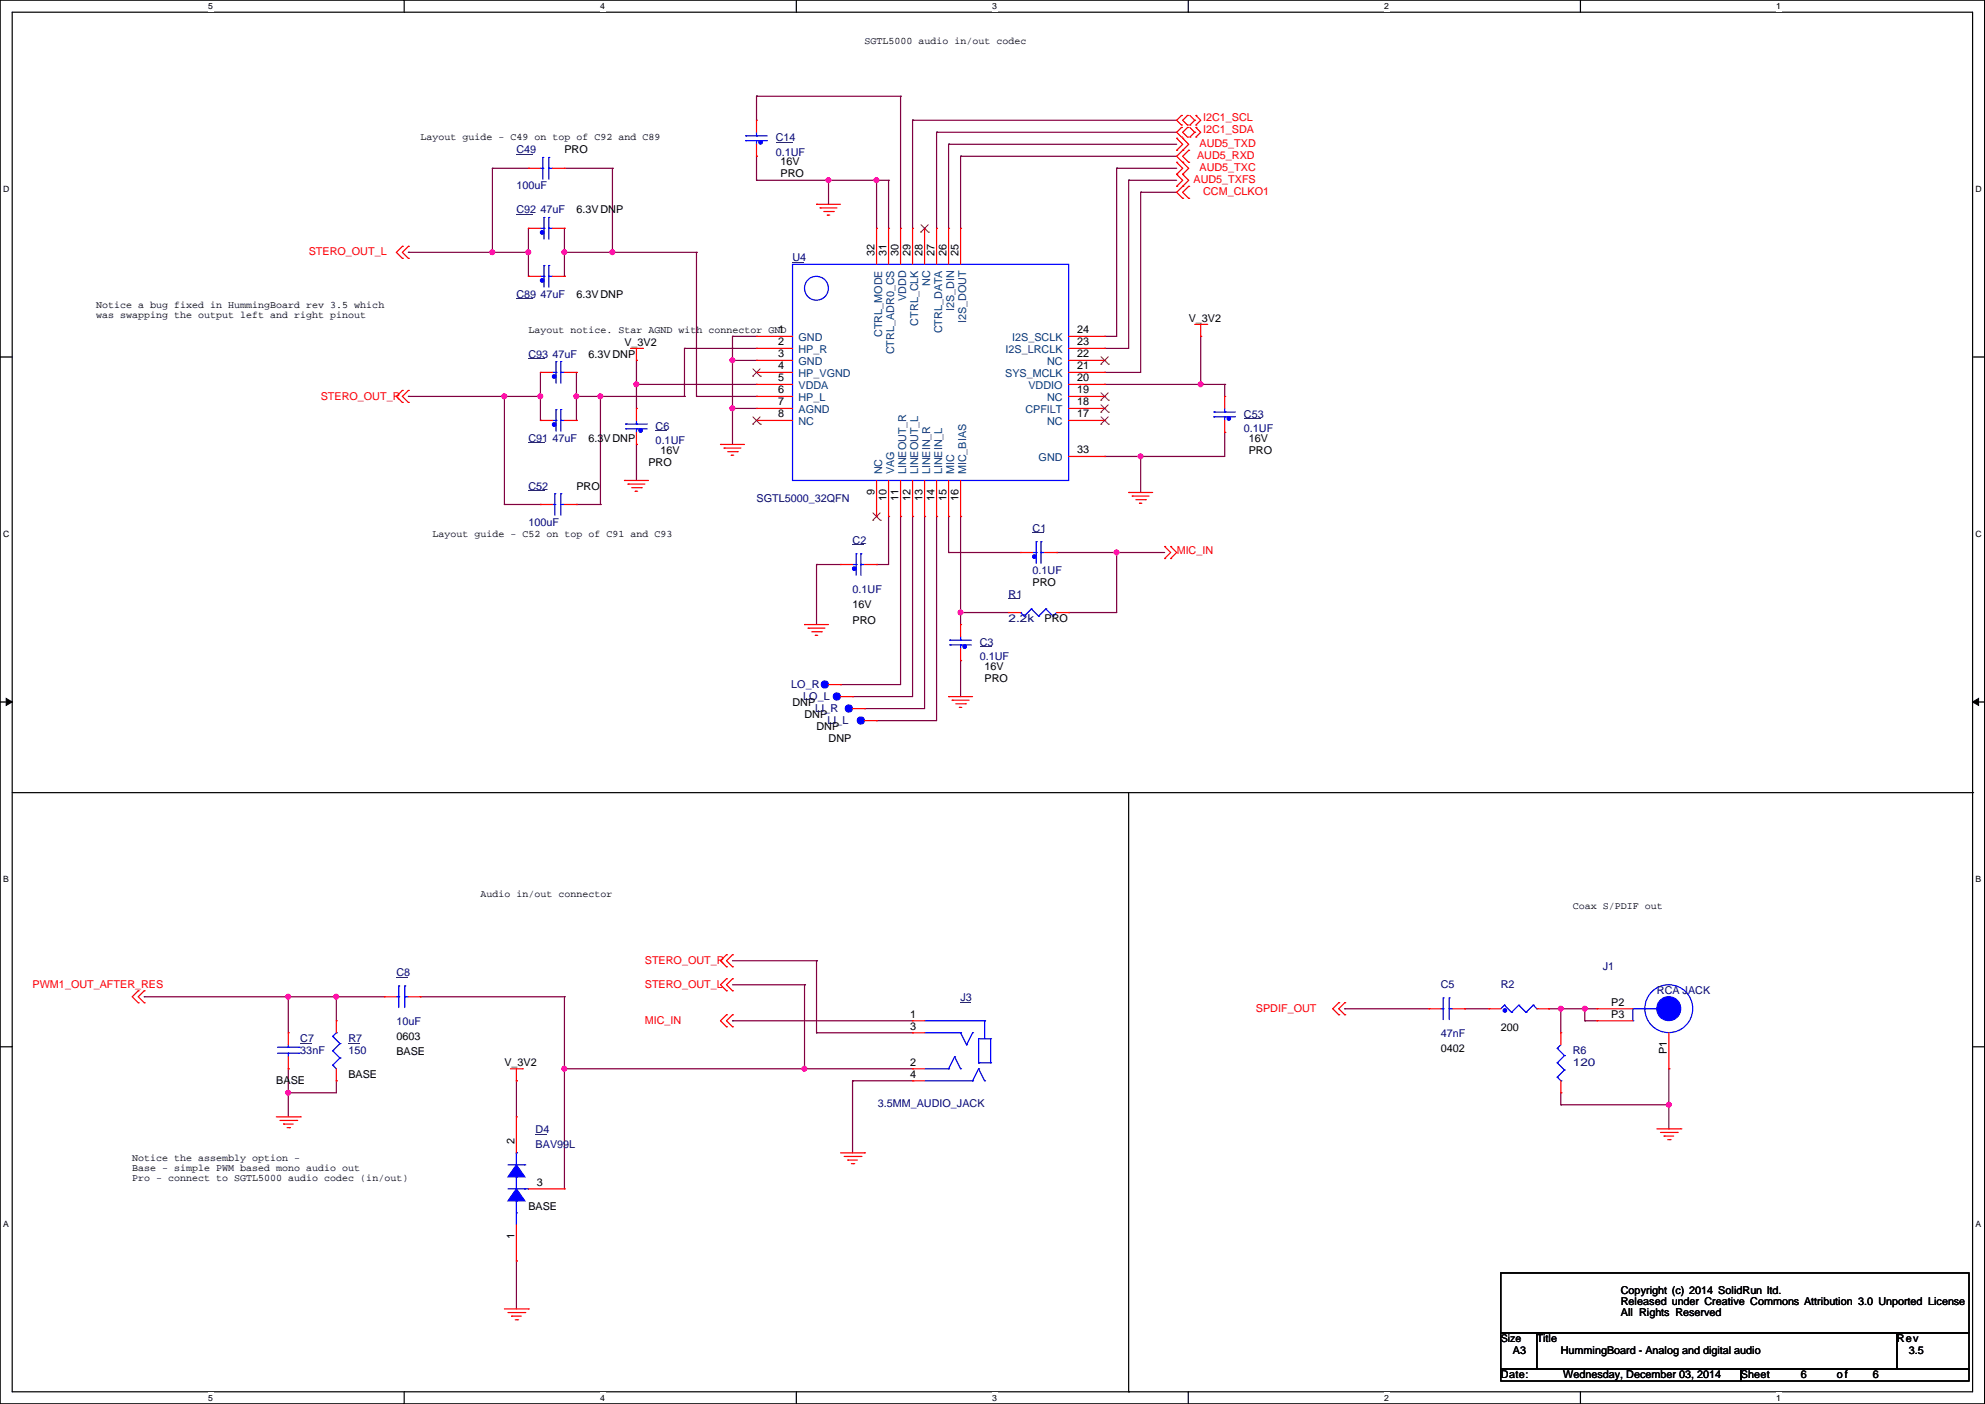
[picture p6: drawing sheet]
<svg xmlns="http://www.w3.org/2000/svg" width="420mm" height="297mm" viewBox="0 0 420 297" stroke-linecap="round" stroke-linejoin="round" font-family="sans-serif">
<path d="M0 0h419.9v297h-419.9zM2.6 2.6h414.8v291.8h-414.8z" fill="none" stroke="#000" stroke-width=".25"/>
<g fill="#fff">
<path d="M44 .3h1.1v2.1h-1.1z"/>
<path d="M44 294.7h1.1v2.1h-1.1z"/>
</g>
<path d="M85.5 0v2.6M85.5 294.4v2.6" fill="none" stroke="#000" stroke-width=".25"/>
<g fill="#fff">
<path d="M127 .3h1v2.1h-1z"/>
<path d="M127 294.7h1v2.1h-1z"/>
</g>
<path d="M168.5 0v2.6M168.5 294.4v2.6" fill="none" stroke="#000" stroke-width=".25"/>
<g fill="#fff">
<path d="M209.9 .3h1.1v2.1h-1.1z"/>
<path d="M209.9 294.7h1.1v2.1h-1.1z"/>
</g>
<path d="M251.4 0v2.6M251.4 294.4v2.6" fill="none" stroke="#000" stroke-width=".25"/>
<g fill="#fff">
<path d="M292.9 .3h1v2.1h-1z"/>
<path d="M292.9 294.7h1v2.1h-1z"/>
</g>
<path d="M334.4 0v2.6M334.4 294.4v2.6" fill="none" stroke="#000" stroke-width=".25"/>
<g fill="#fff">
<path d="M375.8 .3h1.1v2.1h-1.1z"/>
<path d="M375.8 294.7h1.1v2.1h-1.1z"/>
<path d="M.7 39h1.4v2.1h-1.4z"/>
<path d="M418 39h1.4v2.1h-1.4z"/>
<path d="M.7 112h1.4v2.1h-1.4z"/>
<path d="M418 112h1.4v2.1h-1.4z"/>
</g>
<path d="M0 75.5h2.6M417.4 75.5h2.5" fill="none" stroke="#000" stroke-width=".25"/>
<g fill="#fff">
<path d="M.7 185h1v2.1h-1z"/>
<path d="M418 185h1.1v2.1h-1.1z"/>
</g>
<path d="M0 148.5h2.6M417.4 148.5h2.5" fill="none" stroke="#000" stroke-width=".25"/>
<path d="M1.3 147.7l1.3 .8-1.3 .7zM417.4 148.5l1.2-.8v1.5z" fill="#000" stroke="#000" stroke-width=".21"/>
<g fill="#fff">
<path d="M.7 257.9h1v2.1h-1z"/>
<path d="M418 257.9h1.1v2.1h-1.1z"/>
</g>
<path d="M2.6 167.7h414.8M238.8 167.7v126.7M417.4 167.7h.1M0 221.4h2.6M417.4 221.4h2.5M317.5 269.3h99.1v12.7h-99.1zM238.8 294.4h.1M317.5 282h7.7v7.6h-7.7zM317.5 289.6h50.8v2.5h-50.8zM325.2 282h76.2v7.6h-76.2zM368.3 289.6h48.3v2.5h-48.3zM401.4 282h15.2v7.6h-15.2z" fill="none" stroke="#000" stroke-width=".25"/>
<g fill="none" stroke="#800040" stroke-width=".25">
<path d="M104.2 35.6h.1M104.2 35.6h7.6M104.2 35.6v17.8M119.4 35.6h10.2M129.6 35.6h.1M129.6 35.6v17.8M160.1 20.4h.1M160.1 33.1h.1M160.1 38.1h.1M160.1 38.1h27.9M160.1 20.4h30.4M160.1 20.4v5"/>
<path d="M160.1 33.1v5M175.3 38.1h.1M175.3 38.1v5.1M185.5 38.1h.1M185.5 38.1v10.2M188 38.1h.1M188 38.1v10.2M190.5 20.4h.1M190.5 20.4v27.9M193.1 25.4h.1M193.1 25.4v22.9M193.1 25.4h55.9"/>
<path d="M198.2 28h.1M198.2 28v20.3M198.2 28h50.8M200.7 30.5h.1M200.7 30.5v17.8M200.7 30.5h48.3M203.2 33.1h.1M203.2 33.1v15.2M203.2 33.1h45.8M236.3 35.6h.1M236.3 35.6v35.6h-2.6M236.3 35.6h12.7"/>
<path d="M238.8 38.1h.1M238.8 38.1h10.2M238.8 38.1v35.6h-5.1M86.4 53.4h.1M86.4 53.4h25.4M104.2 53.4h.1M111.8 53.4h.1M111.8 58.5h.1M111.8 48.3v10.2M119.4 53.4h.1M119.4 58.5h.1M119.4 53.4h28"/>
<path d="M119.4 48.3v10.2M129.6 53.4h.1M147.4 53.4h.1M147.4 53.4v30.5M241.3 40.7h.1M241.3 40.7v38.1h-7.6M241.3 40.7h7.7M114.3 78.8v10.1M122 78.8v10.1M134.7 76.2h.1M134.7 76.2v10.2M144.8 73.7h.1"/>
<path d="M144.8 73.7h15.3M144.8 73.7v10.2M155 71.2h.1M155 76.2h.1M155 71.2v22.8M155 71.2h5.1M155 76.2h5.1M160.1 73.7h.1M233.7 71.2h.1M233.7 73.7h.1M233.7 78.8h.1M254 71.2h.1"/>
<path d="M254 71.2v10.1M86.4 83.9h.1M86.4 83.9h27.9M106.7 83.9v22.8M114.3 83.9h.1M114.3 88.9h.1M122 83.9h.1M122 88.9h.1M122 83.9h22.8M127 83.9h.1M127 83.9v22.8M134.7 81.3h.1"/>
<path d="M134.7 94h.1M134.7 81.3h25.4M134.7 94v7.6M144.8 83.9h.1M147.4 83.9h.1M147.4 83.9h12.7M155 86.4h.1M155 86.4h5.1M160.1 83.9h.1M233.7 96.6h.1M233.7 81.3h.1M233.7 81.3h25.4"/>
<path d="M241.3 96.6h.1M241.3 96.6v7.6M254 81.3h.1M259.1 81.3h.1M259.1 91.5h.1M259.1 91.5v5.1h-25.4M259.1 81.3v2.6M106.7 106.7h.1M106.7 106.7h7.6M114.3 106.7h.1M122 106.7h.1M122 106.7h5"/>
<path d="M127 106.7h.1M172.8 119.4h.1M172.8 119.4h5M172.8 119.4v12.7M185.5 119.4h.1M188 109.3h.1M188 109.3v10.1h-2.5M190.5 109.3h.1M190.5 109.3v35.5h-12.7M193.1 109.3h.1M193.1 109.3v38.1h-12.7M195.6 109.3h.1"/>
<path d="M195.6 109.3v40.6h-12.7M198.2 109.3h.1M198.2 109.3v43.1h-12.7M200.7 109.3h.1M200.7 116.9h.1M200.7 109.3v7.6M200.7 116.9h15.2M203.2 109.3h.1M203.2 109.3v22.8M223.6 116.9h.1M223.6 116.9h22.8M236.3 116.9h.1"/>
<path d="M236.3 116.9v12.7h-10.2M203.2 139.7h.1M203.2 129.6h.1M203.2 139.7v7.7M203.2 129.6h10.2M226.1 129.6h.1M177.8 144.8h.1M180.4 147.4h.1M182.9 149.9h.1M185.5 152.4h.1M30.5 210.9h.1M30.5 210.9h50.8"/>
<path d="M61 210.9h.1M61 210.9v7.6M71.2 210.9h.1M71.2 210.9v5M88.9 210.9h.1M88.9 210.9h30.5M119.4 210.9h.1M119.4 210.9v40.6M155 215.9h.1M155 215.9h38.1M155 208.3h15.2M155 203.2h17.8"/>
<path d="M170.2 208.3h.1M170.2 208.3v17.8M172.8 203.2h.1M172.8 218.5h.1M172.8 203.2v15.3M172.8 218.5h20.3M284.5 213.4h.1M284.5 213.4h17.8M309.9 213.4h.1M309.9 213.4h5.1M327.7 213.4h.1M327.7 213.4h10.2"/>
<path d="M330.2 213.4h.1M330.2 213.4v5.1M335.3 215.9h.1M335.3 213.4h.1M335.3 215.9h2.6M335.3 213.4v2.5M61 226.1h.1M61 231.2h.1M61 226.1v10.2M71.2 228.6h.1M71.2 228.6v2.6h-10.2M109.3 228.6h.1"/>
<path d="M109.3 228.6v7.7M119.4 226.1h.1M119.4 226.1h73.7M170.2 226.1h.1M180.4 228.6h.1M180.4 228.6v15.3M180.4 228.6h12.7M330.2 231.2h.1M330.2 233.7h.1M330.2 231.2v2.5M330.2 233.7h22.9M353.1 238.8h.1"/>
<path d="M353.1 226.1h.1M353.1 226.1v12.7M109.3 266.7h.1M109.3 266.7v10.2"/>
</g>
<g fill="#f0f" stroke="#f0f" stroke-width=".25">
<circle cx="241.3" cy="96.5" r=".49"/>
<circle cx="254" cy="81.3" r=".49"/>
<circle cx="175.3" cy="38.1" r=".49"/>
<circle cx="185.4" cy="38.1" r=".49"/>
<circle cx="155" cy="86.4" r=".49"/>
<circle cx="155" cy="76.2" r=".49"/>
<circle cx="134.6" cy="81.3" r=".49"/>
<circle cx="236.2" cy="116.9" r=".49"/>
<circle cx="203.2" cy="129.6" r=".49"/>
<circle cx="61" cy="210.8" r=".49"/>
<circle cx="61" cy="231.2" r=".49"/>
<circle cx="71.1" cy="210.8" r=".49"/>
<circle cx="119.4" cy="226.1" r=".49"/>
<circle cx="170.2" cy="226.1" r=".49"/>
<circle cx="119.4" cy="53.4" r=".49"/>
<circle cx="121.9" cy="83.8" r=".49"/>
<circle cx="353.1" cy="233.7" r=".49"/>
<circle cx="335.3" cy="213.4" r=".49"/>
<circle cx="330.2" cy="213.4" r=".49"/>
<circle cx="104.2" cy="53.4" r=".49"/>
<circle cx="111.8" cy="53.4" r=".49"/>
<circle cx="129.6" cy="53.4" r=".49"/>
<circle cx="106.7" cy="83.8" r=".49"/>
<circle cx="114.3" cy="83.8" r=".49"/>
<circle cx="127" cy="83.8" r=".49"/>
</g>
<g fill="none" stroke="#f00" stroke-width=".25">
<path d="M111.8 35.6h.1M111.8 35.6h2.5M116.9 35.6h2.5M119.4 35.6h.1M160.1 33.1h.1M160.1 25.4h.1M160.1 25.4v2.6M160.1 30.5v2.6M249 29.3h.1M249 31.8h.1M249 36.9h.1M249 39.4h.1"/>
<path d="M249 34.3h.1M249 29.3l1.2 1.2-1.2 1.3M249 36.9l1.2 1.2-1.2 1.3M249 34.3l1.2 1.3-1.2 1.3M250 29h.1M250 27h.1M250 26.5h.1M250 24.4h.1M250 27l-1 1 1 1M250 24.4l-1 1 1 1.1M250.2 29.3h.1M250.2 31.8h.1"/>
<path d="M250.2 36.9h.1M250.2 39.4h.1M250.2 34.3h.1M250.2 29.3l1.3 1.2-2.5 2.6 2.5 2.5-1.3 1.3M250.2 36.9l1.3 1.2-2.5 2.6 1.2 1.3M251.2 29h.1M251.2 27h.1M251.2 26.5h.1M251.2 24.4h.1M251.2 27l-1 1 1 1M251.2 24.4l-1 1 1 1.1M251.5 34.3h.1"/>
<path d="M251.5 31.8h.1M251.5 39.4h.1M251.5 31.8l-1.3 1.3 1.3 1.2M251.5 39.4l-1.3 1.3 1.3 1.3M251.8 29h.1M251.8 26.5h.1M251.8 27l1 1M251.8 24.4l1 1M252.8 28h.1M252.8 25.4h.1M252.8 28l-1 1M252.8 25.4l-1 1.1"/>
<path d="M253 27h.1M253 29h.1M253 24.4h.1M253 26.5h.1M253 27l1 1-1 1M253 24.4l1 1-1 1.1M85.1 52.1h.1M85.1 54.7h.1M85.1 52.1l-1.2 1.3 1.2 1.3M86.4 52.1h.1M86.4 54.7h.1M86.4 52.1l-1.3 1.3 1.3 1.3"/>
<path d="M111.8 48.3h.1M111.8 58.5h.1M111.8 48.3h2.5M111.8 58.5h2.5M116.9 48.3h2.5M116.9 58.5h2.5M119.4 48.3h.1M119.4 58.5h.1M172.8 43.2h.1M172.8 43.2h5M173.5 44h.1M173.5 44h3.6"/>
<path d="M174.3 44.7h2M175 45.5h.1M175 45.5h.6M176.3 44.7h.1M185.5 48.3h.1M185.5 48.3v7.6M188 48.3h.1M188 48.3v7.6M190.5 48.3h.1M190.5 48.3v7.6M193.1 48.3h.1M193.1 48.3v7.6"/>
<path d="M195.6 48.3h.1M195.6 48.3v7.6M198.2 48.3h.1M198.2 48.3v7.6M200.7 48.3h.1M200.7 48.3v7.6M203.2 48.3h.1M203.2 48.3v7.6M250.2 42h.1M251.5 42h.1M114.3 78.8h.1M114.3 78.8h2.6"/>
<path d="M119.4 78.8h2.6M122 78.8h.1M133.4 73.7h2.5M134.7 76.2h.1M134.7 73.7v2.5M135.9 73.7h.1M160.1 71.2h.1M160.1 73.7h.1M160.1 76.2h.1M160.1 78.8h.1M160.1 73.7h7.6M160.1 71.2h7.6"/>
<path d="M160.1 76.2h7.6M160.1 78.8h7.6M226.1 73.7h7.6M226.1 71.2h7.6M226.1 76.2h7.6M226.1 78.8h7.6M233.7 78.8h.1M233.7 76.2h.1M233.7 73.7h.1M233.7 71.2h.1M252.8 68.6h2.5M254 71.2h.1"/>
<path d="M254 68.6v2.6M255.3 68.6h.1M85.1 82.6h.1M85.1 85.1h.1M85.1 82.6l-1.2 1.3 1.2 1.2M86.4 82.6h.1M86.4 85.1h.1M86.4 82.6l-1.3 1.3 1.3 1.2M114.3 88.9h.1M114.3 88.9h2.6M119.4 88.9h2.6M122 88.9h.1"/>
<path d="M134.7 94h.1M134.7 86.4h.1M134.7 86.4v2.5M134.7 91.5v2.5M152.4 94h.1M152.4 94h5.1M153.2 94.8h.1M153.2 94.8h3.6M154 95.5h2M154.7 96.3h.1M154.7 96.3h.5M156 95.5h.1"/>
<path d="M160.1 81.3h.1M160.1 83.9h.1M160.1 86.4h.1M160.1 88.9h.1M160.1 88.9h7.6M160.1 81.3h7.6M160.1 83.9h7.6M160.1 86.4h7.6M226.1 88.9h7.6M226.1 81.3h7.6M226.1 83.9h7.6M226.1 86.4h7.6"/>
<path d="M226.1 96.6h7.6M233.7 88.9h.1M233.7 86.4h.1M233.7 83.9h.1M233.7 81.3h.1M233.7 96.6h.1M259.1 91.5h.1M259.1 83.9h.1M259.1 83.9v2.5M259.1 88.9v2.6M114.3 106.7h.1M114.3 106.7h2.6"/>
<path d="M119.4 106.7h2.6M122 106.7h.1M132.1 101.6h.1M132.1 101.6h5.1M132.9 102.4h.1M132.9 102.4h3.5M133.6 103.2h2.1M134.4 103.9h.1M134.4 103.9h.5M135.7 103.2h.1M177.8 119.4h.1M177.8 119.4h2.6"/>
<path d="M182.9 119.4h2.6M185.5 109.3h.1M185.5 119.4h.1M185.5 101.6v7.7M188 109.3h.1M188 101.6v7.7M190.5 109.3h.1M190.5 101.6v7.7M193.1 109.3h.1M193.1 101.6v7.7M195.6 109.3h.1M195.6 101.6v7.7"/>
<path d="M198.2 109.3h.1M198.2 101.6v7.7M200.7 109.3h.1M200.7 101.6v7.7M203.2 109.3h.1M203.2 101.6v7.7M215.9 116.9h.1M215.9 116.9h2.6M221 116.9h2.6M223.6 116.9h.1M238.8 104.2h.1M238.8 104.2h5.1"/>
<path d="M239.6 104.9h.1M239.6 104.9h3.5M240.3 105.7h2.1M241.1 106.5h.1M241.1 106.5h.5M242.4 105.7h.1M246.4 118.2h.1M246.4 115.6h.1M246.4 115.6l1.3 1.3-1.3 1.3M247.7 118.2h.1M247.7 115.6h.1M247.7 115.6l1.3 1.3-1.3 1.3"/>
<path d="M170.2 132.1h.1M170.2 132.1h5.1M171 132.9h.1M171 132.9h3.5M171.7 133.6h2.1M172.5 134.4h.1M172.5 134.4h.5M173.8 133.6h.1M203.2 139.7h.1M203.2 132.1h.1M203.2 132.1v2.6M203.2 137.2v2.5"/>
<path d="M213.4 129.6h.1M213.4 129.6h2.5M223.6 129.6h2.5M226.1 129.6h.1M175.3 144.8h2.5M177.8 144.8h.1M177.8 147.4h2.6M180.4 147.4h.1M180.4 149.9h2.5M182.9 149.9h.1M182.9 152.4h2.6M185.5 152.4h.1"/>
<path d="M200.7 147.4h.1M200.7 147.4h5.1M201.5 148.1h.1M201.5 148.1h3.5M202.2 148.9h2.1M203 149.6h.1M203 149.6h.5M204.3 148.9h.1M29.3 209.6h.1M29.3 212.1h.1M29.3 209.6l-1.3 1.3 1.3 1.2M30.5 209.6h.1"/>
<path d="M30.5 212.1h.1M30.5 209.6l-1.2 1.3 1.2 1.2M61 218.5h.1M61 218.5v2.5M71.2 215.9h.1M71.2 215.9v2.6M81.3 210.9h.1M81.3 210.9h2.6M86.4 210.9h2.5M88.9 210.9h.1M153.7 207.1h.1M153.7 209.6h.1"/>
<path d="M153.7 202h.1M153.7 204.5h.1M153.7 214.7h.1M153.7 217.2h.1M153.7 207.1l-1.3 1.2 1.3 1.3M153.7 202l-1.3 1.2 1.3 1.3M153.7 214.7l-1.3 1.2 1.3 1.3M155 207.1h.1M155 209.6h.1M155 202h.1M155 204.5h.1M155 214.7h.1"/>
<path d="M155 217.2h.1M155 207.1l-1.3 1.2 1.3 1.3M155 202l-1.3 1.2 1.3 1.3M155 214.7l-1.3 1.2 1.3 1.3M193.1 215.9h.1M193.1 218.5h.1M193.1 215.9h2.5M193.1 218.5h2.5M283.3 212.1h.1M283.3 214.7h.1M283.3 212.1l-1.3 1.3 1.3 1.3M284.5 212.1h.1"/>
<path d="M284.5 214.7h.1M284.5 212.1l-1.2 1.3 1.2 1.3M302.3 213.4h.1M302.3 213.4h2.5M307.4 213.4h2.5M309.9 213.4h.1M315 213.4h.1M315 213.4h2.5M325.2 213.4h2.5M327.7 213.4h.1M330.2 218.5h.1M330.2 218.5v2.5"/>
<path d="M337.9 215.9h.1M337.9 213.4h.1M337.9 215.9h7.6M337.9 213.4h7.6M353.1 218.5v7.6M58.5 236.3h5M59.2 237h3.6M60 237.8h.1M60 237.8h2M60.7 238.5h.6M61 226.1h.1M61 223.6v2.5"/>
<path d="M61.3 238.5h.1M62.8 237h.1M63.5 236.3h.1M71.2 228.6h.1M71.2 226.1v2.5M108 226.1h2.5M109.3 228.6h.1M109.3 236.3h.1M109.3 226.1v2.5M109.3 236.3v7.6M110.5 226.1h.1M193.1 228.6h.1"/>
<path d="M193.1 226.1h.1M193.1 226.1h2.5M193.1 228.6h2.5M330.2 231.2h.1M330.2 228.6v2.6M350.6 238.8h5M351.3 239.6h3.6M353.1 226.1h.1M354.9 239.6h.1M355.6 238.8h.1M109.3 259.1v7.6M111.8 251.5h7.6"/>
<path d="M119.4 251.5h.1M177.8 243.9h5.1M178.6 244.6h3.6M179.4 245.4h.1M179.4 245.4h2M180.1 246.2h.5M180.6 246.2h.1M182.2 244.6h.1M182.9 243.9h.1M352.1 240.3h.1M352.1 240.3h2M352.8 241.1h.6"/>
<path d="M353.4 241.1h.1M106.7 276.9h5.1M107.5 277.7h3.5M108.2 278.4h.1M108.2 278.4h2.1M109 279.2h.5M109.3 266.7h.1M109.5 279.2h.1M111 277.7h.1M111.8 276.9h.1"/>
</g>
<g fill="none" stroke="#00f" stroke-width=".25">
<path d="M114.3 35.6h.6M114.9 35.6h.1M114.9 33.3h.1M114.9 33.3v4.6M116.1 33.3h.1M116.1 35.6h.1M116.1 33.3v4.6M116.1 35.6h.8M157.8 28.7h.1M157.8 29.8h.1M157.8 28.7h4.5M157.8 29.8h4.5"/>
<path d="M160.1 28.7h.1M160.1 29.8h.1M160.1 28v.7M160.1 29.8v.7M114.3 48.3h.8M114.3 58.5h.8M115.1 46h.1M115.1 48.3h.1M115.1 56.2h.1M115.1 58.5h.1M115.1 46v4.6M115.1 56.2v4.5"/>
<path d="M116.1 46h.1M116.1 48.3h.1M116.1 56.2h.1M116.1 58.5h.1M116.1 46v4.6M116.1 56.2v4.5M116.1 48.3h.8M116.1 58.5h.8M167.7 55.9h58.4v45.7h-58.4zM116.9 78.8h.7M117.6 76.5h.1M117.6 78.8h.1"/>
<path d="M117.6 76.5v4.6M118.7 76.5h.1M118.7 78.8h.1M118.7 76.5v4.6M118.7 78.8h.7M116.9 88.9h.7M117.6 86.7h.1M117.6 88.9h.1M117.6 86.7v4.5M118.7 86.7h.1M118.7 88.9h.1M118.7 86.7v4.5"/>
<path d="M118.7 88.9h.7M132.4 89.7h.1M132.4 90.7h.1M132.4 89.7h4.5M132.4 90.7h4.5M134.7 89.7h.1M134.7 90.7h.1M134.7 88.9v.8M134.7 90.7v.8M256.8 87.2h.1M256.8 88.2h.1M256.8 87.2h4.6"/>
<path d="M256.8 88.2h4.6M259.1 87.2h.1M259.1 88.2h.1M259.1 86.4v.8M259.1 88.2v.7M116.9 106.7h.5M117.4 106.7h.1M117.4 104.4h.1M117.4 104.4v4.6M118.7 104.4h.1M118.7 106.7h.1M118.7 104.4v4.6"/>
<path d="M118.7 106.7h.7M180.4 119.4h.7M181.1 117.1h.1M181.1 119.4h.1M181.1 117.1v4.6M182.2 117.1h.1M182.2 119.4h.1M182.2 117.1v4.6M182.2 119.4h.7M218.5 116.9h.7M219.2 114.6h.1M219.2 116.9h.1"/>
<path d="M219.2 114.6v4.6M220.3 114.6h.1M220.3 116.9h.1M220.3 114.6v4.6M220.3 116.9h.7M201 135.4h.1M201 136.4h.1M201 135.4h4.5M201 136.4h4.5M203.2 135.4h.1M203.2 136.4h.1M203.2 134.7v.7"/>
<path d="M203.2 136.4v.8M215.9 129.6h.1M215.9 129.6l.8 .7M216.7 130.3h.1M218.2 128.8h.1M218.2 128.8l1.6 1.5M218.2 128.8l-1.5 1.5M219.8 130.3h.1M221.3 128.8h.1M221.3 128.8l1.5 1.5M221.3 128.8l-1.5 1.5M222.8 130.3h.1"/>
<path d="M223.6 129.6l-.8 .7M70.4 219.2h.1M70.4 219.2l1.5 1.6M71.2 218.5h.1M71.2 218.5l-.8 .7M83.9 210.9h.5M84.4 210.9h.1M84.4 208.6h.1M84.4 208.6v4.5M85.6 208.6h.1M85.6 210.9h.1M85.6 210.9h.8"/>
<path d="M85.6 208.6v4.5M195.6 218.5h7.6M195.6 215.9h12.7M203.2 218.5h.1M203.2 218.5l1.3 2.5M205.8 218.5h.1M205.8 218.5l-1.3 2.5M208.3 215.9h.1M208.3 215.9v3.9M209.6 219.8h.1M209.6 219.8h-2.5v5M209.6 219.8v5"/>
<path d="M304.8 213.4h.6M305.4 213.4h.1M305.4 211.1h.1M305.4 211.1v4.6M306.6 211.1h.1M306.6 213.4h.1M306.6 213.4h.8M306.6 211.1v4.6M318.3 212.6h.1M318.3 212.6l-.8 .8M318.3 212.6l1.5 1.6M319.8 214.2h.1"/>
<path d="M321.4 212.6h.1M321.4 212.6l-1.6 1.6M321.4 212.6l1.5 1.6M322.9 214.2h.1M324.4 212.6h.1M324.4 212.6l-1.5 1.6M324.4 212.6l.8 .8M325.2 213.4h.1M345.5 213.4h.1M345.5 215.9h.1M345.5 213.4h7.6M345.5 213.4v2.5"/>
<path d="M58.7 222.8h4.6M58.7 221.5h4.6M61 221.5h.1M61 222.8h.1M61 221v.5M61 222.8v.8M63.3 222.8h.1M63.3 221.5h.1M70.4 225.3h.1M70.4 222.3h.1M70.4 225.3l.8 .8M70.4 222.3l1.5 1.5"/>
<path d="M71.9 223.8h.1M71.9 220.8h.1M71.9 223.8l-1.5 1.5M71.9 220.8l-1.5 1.5M195.6 226.1h5.1M195.6 228.6h10.2M200.7 226.1h.1M202 223.6h.1M202 223.6l-1.3 2.5M202 223.6l1.2 2.5M203.2 226.1h.1M204.5 221h.1"/>
<path d="M205.8 228.6h.1M207.1 224.8h.1M207.1 226.1h.1M207.1 224.8h2.5M207.1 226.1l-1.3 2.5M207.1 226.1l1.2 2.5M208.3 228.6h.1M209.6 224.8h.1M329.5 221.8h.1M329.5 224.8h.1M329.5 227.9h.1M329.5 221.8l1.5 1.5"/>
<path d="M329.5 224.8l1.5 1.6M329.5 227.9l.7 .7M330.2 228.6h.1M330.2 221l-.7 .8M331 223.3h.1M331 226.4h.1M331 223.3l-1.5 1.5M331 226.4l-1.5 1.5M107.5 251.5h4.3M107.5 246.4h3.5M109.3 256.6h.1M109.3 243.9h.1"/>
<path d="M109.3 254h.1M109.3 249h.1M109.3 243.9v2.5M109.3 249v2.5M109.3 254v5.1M111 251.5h.1M111 246.4h.1M111.8 251.5h.1"/>
<circle cx="172.7" cy="61" r="2.53"/>
<circle cx="353.1" cy="213.4" r="5.1"/>
</g>
<g fill="none" stroke="#000080" stroke-width=".21">
<path d="M109.3 32.7h3.5M164.1 30.2h3.5M109.3 45.4h3.5M167.7 55.6h2.4M109.3 63.2h3.5M111.8 75.9h3.5M111.8 93.7h3.5M138.7 91.1h2.5M263.2 88.6h3.5M111.8 103.8h3.5M180.4 115.2h2.4M218.5 112.7h2.4"/>
<path d="M207.3 136.8h2.5M213.4 126.7h2.5M83.9 206.7h2.4M203.2 212h2.2M63.5 220.7h2.5M73.7 220.7h2.5M113.3 240h2.5"/>
</g>
<g fill="#00f" stroke="#00f" stroke-width=".25">
<path d="M109.3 251.5l1.7 2.5h-3.5z"/>
<path d="M109.3 246.4l1.7 2.6h-3.5z"/>
<circle cx="218.8" cy="117.7" r=".37"/>
<circle cx="353.1" cy="213.4" r="2.53"/>
<circle cx="114.7" cy="49.2" r=".37"/>
<circle cx="177" cy="147.3" r=".75"/>
<circle cx="135.5" cy="91.1" r=".37"/>
<circle cx="182.1" cy="152.4" r=".75"/>
<circle cx="117.2" cy="89.8" r=".37"/>
<circle cx="114.7" cy="59.3" r=".37"/>
<circle cx="180.7" cy="120.3" r=".37"/>
<circle cx="204.1" cy="136.8" r=".37"/>
<circle cx="174.5" cy="144.8" r=".75"/>
<circle cx="117.2" cy="79.6" r=".37"/>
<circle cx="160.9" cy="30.1" r=".37"/>
<circle cx="318.4" cy="213.8" r=".37"/>
<circle cx="260" cy="88.5" r=".37"/>
<circle cx="179.6" cy="149.9" r=".75"/>
</g>
<g fill="none" stroke="#804000" stroke-width=".21">
<path d="M194.8 49.1h.1M194.9 47.5l1.5 1.6M196.4 47.5l-1.6 1.6M196.4 49.1h.1M159.3 79.6h.1M159.3 78l1.6 1.6M160.8 78l-1.5 1.6M160.9 79.6h.1M232.9 77h.1M233 75.5l1.5 1.5M234.5 75.5l-1.6 1.5M234.5 77h.1"/>
<path d="M159.3 89.7h.1M159.3 88.2l1.6 1.5M160.8 88.2l-1.5 1.5M160.9 89.7h.1M232.9 89.7h.1M232.9 87.2h.1M232.9 84.7h.1M233 88.2l1.5 1.5M233 85.6l1.5 1.6M233 83.1l1.5 1.6M234.5 88.2l-1.6 1.5M234.5 85.6l-1.6 1.6"/>
<path d="M234.5 83.1l-1.6 1.6M234.5 89.7h.1M234.5 87.2h.1M234.5 84.7h.1M184.7 110.1h.1M184.7 108.5l1.6 1.6M186.2 108.5l-1.5 1.6M186.3 110.1h.1"/>
</g>
<g font-size="2.3" fill="#000080">
<text x="164.1" y="29.9">C14</text>
<text x="109.3" y="32.5">C49</text>
<text x="164.1" y="33">0.1UF</text>
<text x="109.3" y="40.1">100uF</text>
<text x="109.3" y="45.2">C92</text>
<text x="114.3" y="45.2">47uF</text>
<text x="167.7" y="55.3">U4</text>
<text x="109.3" y="62.9">C89</text>
<text x="114.3" y="62.9">47uF</text>
<text x="111.8" y="75.6">C93</text>
<text x="116.9" y="75.6">47uF</text>
<text x="263.2" y="88.3">C53</text>
<text x="111.8" y="93.4">C91</text>
<text x="116.9" y="93.4">47uF</text>
<text x="138.7" y="90.9">C6</text>
<text x="138.7" y="93.9">0.1UF</text>
<text x="263.2" y="91.4">0.1UF</text>
<text x="111.8" y="103.6">C52</text>
<text x="160.1" y="106.1">SGTL5000_32QFN</text>
<text x="111.8" y="111.2">100uF</text>
<text x="218.5" y="112.5">C1</text>
<text x="180.4" y="115">C2</text>
<text x="180.4" y="125.4">0.1UF</text>
<text x="218.5" y="121.4">0.1UF</text>
<text x="213.4" y="126.4">R1</text>
<text x="213.4" y="131.5">2.2k</text>
<text x="207.3" y="136.6">C3</text>
<text x="207.3" y="139.6">0.1UF</text>
<text x="167.4" y="145.5">LO_R</text>
<text x="170" y="148">LO_L</text>
<text x="172.5" y="150.6">LI_R</text>
<text x="175" y="153.1">LI_L</text>
<text x="83.9" y="206.4">C8</text>
<text x="304.8" y="209">C5</text>
<text x="317.5" y="209">R2</text>
<text x="339.1" y="205.2">J1</text>
<text x="203.2" y="211.8">J3</text>
<text x="350.6" y="210.3">RCA JACK</text>
<text x="63.5" y="220.4">C7</text>
<text x="73.7" y="220.4">R7</text>
<text x="83.9" y="216.9">10uF</text>
<text x="304.8" y="219.4">47nF</text>
<text x="63.5" y="223">33nF</text>
<text x="73.7" y="223">150</text>
<text x="332.8" y="223">R6</text>
<text x="332.8" y="225.5">120</text>
<text x="113.3" y="239.7">D4</text>
<text x="185.7" y="234.1">3.5MM_AUDIO_JACK</text>
<text x="113.3" y="242.8">BAV99L</text>
</g>
<g font-size="2.3" fill="#f00">
<text x="254.6" y="28.1">I2C1_SDA</text>
<text x="254.6" y="25.6">I2C1_SCL</text>
<text x="253.3" y="33.7">AUD5_RXD</text>
<text x="253.8" y="31.2">AUD5_TXD</text>
<text x="252.5" y="38.8">AUD5_TXFS</text>
<text x="253.8" y="36.3">AUD5_TXC</text>
<text x="254.6" y="41.3">CCM_CLKO1</text>
<text x="65.3" y="54">STERO_OUT_L</text>
<text x="67.9" y="84.5">STERO_OUT_R</text>
<text x="249" y="117.3">MIC_IN</text>
<text x="136.4" y="203.9">STERO_OUT_R</text>
<text x="6.9" y="209">PWM1_OUT_AFTER_RES</text>
<text x="136.4" y="209">STERO_OUT_L</text>
<text x="265.7" y="214.1">SPDIF_OUT</text>
<text x="136.4" y="216.6">MIC_IN</text>
</g>
<g font-size="2.3">
<text x="119.4" y="32.5">PRO</text>
<text x="165.1" y="35">16V</text>
<text x="165.1" y="37.5">PRO</text>
<text x="122" y="45.2">6.3VDNP</text>
<text x="185" y="54.1" transform="rotate(-90 185 54.1)">32</text>
<text x="187.6" y="54.1" transform="rotate(-90 187.6 54.1)">31</text>
<text x="190.1" y="54.1" transform="rotate(-90 190.1 54.1)">30</text>
<text x="192.7" y="54.1" transform="rotate(-90 192.7 54.1)">29</text>
<text x="195.2" y="54.1" transform="rotate(-90 195.2 54.1)">28</text>
<text x="197.7" y="54.1" transform="rotate(-90 197.7 54.1)">27</text>
<text x="200.3" y="54.1" transform="rotate(-90 200.3 54.1)">26</text>
<text x="202.8" y="54.1" transform="rotate(-90 202.8 54.1)">25</text>
<text x="122" y="62.9">6.3VDNP</text>
<text x="164.6" y="70.5">1</text>
<text x="227.9" y="70.5">24</text>
<text x="251.5" y="68">V_3V2</text>
<text x="124.5" y="75.6">6.3VDNP</text>
<text x="132.1" y="73.1">V_3V2</text>
<text x="164.6" y="73">2</text>
<text x="164.6" y="75.6">3</text>
<text x="227.9" y="75.6">22</text>
<text x="227.9" y="73">23</text>
<text x="164.6" y="78.1">4</text>
<text x="164.6" y="80.6">5</text>
<text x="164.6" y="83.2">6</text>
<text x="227.9" y="83.2">19</text>
<text x="227.9" y="80.6">20</text>
<text x="227.9" y="78.1">21</text>
<text x="164.6" y="85.7">7</text>
<text x="164.6" y="88.3">8</text>
<text x="227.9" y="88.3">17</text>
<text x="227.9" y="85.7">18</text>
<text x="124.5" y="93.4">6.3VDNP</text>
<text x="139.7" y="96">16V</text>
<text x="227.9" y="95.9">33</text>
<text x="264.2" y="93.4">16V</text>
<text x="264.2" y="96">PRO</text>
<text x="137.2" y="98.5">PRO</text>
<text x="122" y="103.6">PRO</text>
<text x="185" y="104.7" transform="rotate(-90 185 104.7)">9</text>
<text x="187.6" y="106" transform="rotate(-90 187.6 106)">10</text>
<text x="190.1" y="106" transform="rotate(-90 190.1 106)">11</text>
<text x="192.7" y="106" transform="rotate(-90 192.7 106)">12</text>
<text x="195.2" y="106" transform="rotate(-90 195.2 106)">13</text>
<text x="197.7" y="106" transform="rotate(-90 197.7 106)">14</text>
<text x="200.3" y="106" transform="rotate(-90 200.3 106)">15</text>
<text x="202.8" y="106" transform="rotate(-90 202.8 106)">16</text>
<text x="218.5" y="123.9">PRO</text>
<text x="180.4" y="128.7">16V</text>
<text x="221" y="131.5">PRO</text>
<text x="180.4" y="132">PRO</text>
<text x="208.3" y="141.7">16V</text>
<text x="167.7" y="149.3">DNP</text>
<text x="208.3" y="144.2">PRO</text>
<text x="170.2" y="151.8">DNP</text>
<text x="172.8" y="154.4">DNP</text>
<text x="175.3" y="156.9">DNP</text>
<text x="192.6" y="215.3">1</text>
<text x="340.9" y="215.3">P3</text>
<text x="340.9" y="212.7">P2</text>
<text x="83.9" y="219.9">0603</text>
<text x="192.6" y="217.8">3</text>
<text x="317.5" y="218.1">200</text>
<text x="83.9" y="223.2">BASE</text>
<text x="106.7" y="225.5">V_3V2</text>
<text x="192.6" y="228">4</text>
<text x="192.6" y="225.4">2</text>
<text x="304.8" y="222.4">0402</text>
<text x="352.7" y="223.1" transform="rotate(-90 352.7 223.1)">P1</text>
<text x="58.5" y="229.3">BASE</text>
<text x="73.7" y="228">BASE</text>
<text x="108.8" y="242.1" transform="rotate(-90 108.8 242.1)">2</text>
<text x="113.6" y="250.8">3</text>
<text x="111.8" y="256">BASE</text>
<text x="108.8" y="262.2" transform="rotate(-90 108.8 262.2)">1</text>
<text x="342.9" y="273.8">Copyright (c) 2014 SolidRun ltd.</text>
<text x="342.9" y="276.1">Released under Creative Commons Attribution 3.0 Unported License</text>
<text x="342.9" y="278.5">All Rights Reserved</text>
<text x="320.1" y="286.5">A3</text>
<text x="325.2" y="283.9">Title</text>
<text x="330.2" y="286.5">HummingBoard - Analog and digital audio</text>
<text x="401.4" y="283.9">Rev</text>
<text x="403.9" y="286.5">3.5</text>
<text x="317.5" y="291.5">Date:</text>
<text x="330.8" y="291.5">Wednesday, December 03, 2014</text>
<text x="368.3" y="291.5">Sheet</text>
<text x="381" y="291.5">6</text>
<text x="388.7" y="291.5">of</text>
<text x="396.3" y="291.5">6</text>
</g>
<g font-size="2.3" fill="#004080">
<text x="191.7" y="63.7" transform="rotate(-90 191.7 63.7)">VDDD</text>
<text x="196.8" y="60.5" transform="rotate(-90 196.8 60.5)">NC</text>
<text x="201.9" y="65.8" transform="rotate(-90 201.9 65.8)">I2S_DIN</text>
<text x="186.6" y="71.3" transform="rotate(-90 186.6 71.3)">CTRL_MODE</text>
<text x="194.3" y="68.9" transform="rotate(-90 194.3 68.9)">CTRL_CLK</text>
<text x="199.3" y="70.5" transform="rotate(-90 199.3 70.5)">CTRL_DATA</text>
<text x="204.4" y="68.4" transform="rotate(-90 204.4 68.4)">I2S_DOUT</text>
<text x="169" y="72.1">GND</text>
<text x="169" y="74.6">HP_R</text>
<text x="169" y="77.2">GND</text>
<text x="189.2" y="75" transform="rotate(-90 189.2 75)">CTRL_ADR0_CS</text>
<text x="212.8" y="74.6">I2S_LRCLK</text>
<text x="214.2" y="72.1">I2S_SCLK</text>
<text x="221.5" y="77.2">NC</text>
<text x="169" y="79.7">HP_VGND</text>
<text x="169" y="82.2">VDDA</text>
<text x="212.7" y="79.7">SYS_MCLK</text>
<text x="217.6" y="82.2">VDDIO</text>
<text x="169" y="84.8">HP_L</text>
<text x="169" y="87.3">AGND</text>
<text x="169" y="89.9">NC</text>
<text x="217" y="87.3">CPFILT</text>
<text x="221.5" y="89.9">NC</text>
<text x="221.5" y="84.8">NC</text>
<text x="186.6" y="100.4" transform="rotate(-90 186.6 100.4)">NC</text>
<text x="189.2" y="100.4" transform="rotate(-90 189.2 100.4)">VAG</text>
<text x="191.7" y="100.4" transform="rotate(-90 191.7 100.4)">LINEOUT_R</text>
<text x="194.3" y="100.4" transform="rotate(-90 194.3 100.4)">LINEOUT_L</text>
<text x="196.8" y="100.4" transform="rotate(-90 196.8 100.4)">LINEIN_R</text>
<text x="199.3" y="100.4" transform="rotate(-90 199.3 100.4)">LINEIN_L</text>
<text x="201.9" y="100.4" transform="rotate(-90 201.9 100.4)">MIC</text>
<text x="204.4" y="100.4" transform="rotate(-90 204.4 100.4)">MIC_BIAS</text>
<text x="219.8" y="97.5">GND</text>
</g>
<text font-size="2.2" x="317.5" y="283.9">Size</text>
<g font-size="2.1">
<text x="182.9" y="9.4">SGTL5000 audio in/out codec</text>
<text x="88.9" y="29.7">Layout guide - C49 on top of C92 and C89</text>
<text x="20.4" y="65.3">Notice a bug fixed in HummingBoard rev 3.5 which</text>
<text x="20.4" y="67.4">was swapping the output left and right pinout</text>
<text x="111.8" y="70.3">Layout notice. Star AGND with connector GND</text>
<text x="91.5" y="113.5">Layout guide - C52 on top of C91 and C93</text>
<text x="101.6" y="189.7">Audio in/out connector</text>
<text x="332.8" y="192.3">Coax S/PDIF out</text>
<text x="28" y="245.6">Notice the assembly option -</text>
<text x="28" y="247.7">Base - simple PWM based mono audio out</text>
<text x="28" y="249.8">Pro - connect to SGTL5000 audio codec (in/out)</text>
</g>
<g font-size="1.8">
<text x="44" y="2">5</text>
<text x="127" y="2">4</text>
<text x="209.9" y="2">3</text>
<text x="292.9" y="2">2</text>
<text x="375.8" y="2">1</text>
<text x=".7" y="40.7">D</text>
<text x="418" y="40.7">D</text>
<text x=".7" y="113.6">C</text>
<text x="418" y="113.6">C</text>
<text x=".7" y="186.6">B</text>
<text x="418" y="186.6">B</text>
<text x=".7" y="259.6">A</text>
<text x="418" y="259.6">A</text>
<text x="44" y="296.4">5</text>
<text x="127" y="296.4">4</text>
<text x="209.9" y="296.4">3</text>
<text x="292.9" y="296.4">2</text>
<text x="375.8" y="296.4">1</text>
</g>
</svg>
